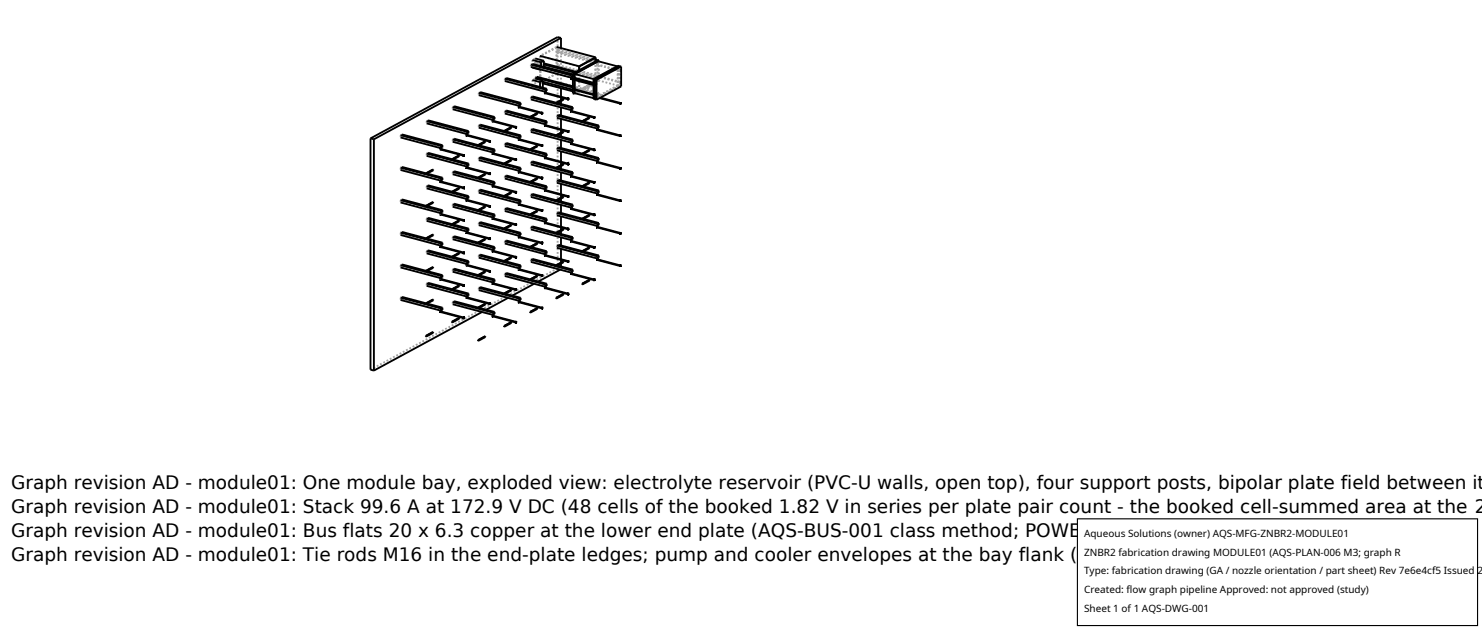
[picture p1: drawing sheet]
<svg xmlns="http://www.w3.org/2000/svg" width="212mm" height="90mm" viewBox="0 0 212 90" stroke-linecap="round" stroke-linejoin="round" font-family="sans-serif">
<g fill="none" stroke="#a0a0a0" stroke-width=".26" stroke-dasharray=".3 .3" stroke-linecap="butt">
<path d="M57.2 19.3v.3M57.4 19.5l5.8 1.6M57.4 19.2v.3M57.4 19.2l-.2 .1M57.4 19.5l-.2 .1M60.9 17.3v.3M61.1 17.5l5.8 1.5M61.1 17.2v.3M61.1 17.2l-.2 .1M61.1 17.5l-.2 .1M64.7 15.3v.3M64.7 19.9v.3"/>
<path d="M64.9 15.5l5.7 1.5M64.9 15.2v.3M64.9 15.2l-.2 .1M64.9 15.5l-.2 .1M64.9 19.8v.3M64.9 19.8l-.2 .1M66.7 19.4v-.1M68.4 13.3v.3M68.4 17.9v.3M68.6 13.5l5.8 1.5M68.6 13.2v.3M68.6 13.2l-.2 .1"/>
<path d="M68.6 13.5l-.2 .1M68.6 18.1l5.8 1.6M68.6 17.8v.3M68.6 17.8l-.2 .1M68.6 18.1l-.2 .1M70.4 17.3v-.1M72 18.7h.2M72.1 11.2v.4M72.1 15.9v.3M72.3 11.5l5.8 1.5M72.3 11.1v.4M72.3 11.1l-.2 .1"/>
<path d="M72.3 11.5l-.2 .1M72.3 16.1l5.8 1.5M72.3 15.8v.3M72.3 15.8l-.2 .1M72.3 16.1l-.2 .1M73 18.2v.1M73 18.3l-1 .5M74.1 15.3v-.1M74.1 20v-.1M75.7 16.7h.2M75.8 9.2v.4M75.8 13.9v.3"/>
<path d="M75.8 18.5v.3M76 9.4l5.8 1.6M76 9.1v.3M76 9.1l-.2 .1M76 9.4l-.2 .2M76 14.1l5.8 1.5M76 13.8v.3M76 13.8l-.2 .1M76 14.1l-.2 .1M76 18.7l5.8 1.6M76 18.4v.3M76 18.4l-.2 .1"/>
<path d="M76 18.7l-.2 .1M76 12.5l1.1 .3M76 11.4v1.1M76 8.6v1.1M76.4 12.3l1.1 .3M76.4 11.2v1.1M76.4 11.2l-.4 .2M76.4 12.3l-.4 .2M76.4 9.4l1.3 .4M76.4 8.3v1.1M76.4 8.3l-.4 .3M76.4 9.4l-.4 .3"/>
<path d="M76.5 8.9l1.2 .3M76.5 9.2l1.2 .3M76.5 8.9v.3M76.5 11.4l1 .3M76.5 11.1v.3M76.7 8.8l1 .2M76.7 9.1l5.7 1.5M76.7 8.8v.3M76.7 8.8l-.2 .1M76.7 9.1l-.2 .1M76.7 11.3l5.7 1.5M76.7 11v.3"/>
<path d="M76.7 11l-.2 .1M76.7 11.3l-.2 .1M76.7 16.3h.1M76.7 16.1v.2M76.7 16.3l-1 .5M77.1 11.8l.4 .1M77.1 8v3.8M77.1 12.4v.4M77.2 8l5.5 1.5M77.2 11.7l5.5 1.5M77.2 8v3.7M77.3 9.5v.4"/>
<path d="M77.5 12.5v.1M77.5 12.6l-.4 .2M77.7 9.6v.2M77.7 9.8l-.4 .2M77.8 13.3l.1-.1M77.8 17.9h.1M79.4 14.7h.2M79.4 19.3l.2 .1M79.5 10.5l5.6 1.5M79.5 6.7v3.8M79.5 6.7l-2.4 1.3M79.5 10.5l-2.4 1.3"/>
<path d="M79.5 6.8l5.5 1.5M79.5 10.5l5.5 1.5M79.5 6.8v3.7M79.5 6.8l-2.3 1.2M79.5 10.5l-2.3 1.2M79.5 7.2l5.6 1.5M79.5 7.5l5.8 1.6M79.5 7.2v.3M79.5 9.4l5.8 1.5M79.5 9.7l5.8 1.6M79.5 9.4v.3M79.5 11.9l5.8 1.5"/>
<path d="M79.5 12.2l5.8 1.5M79.5 11.9v.3M79.5 16.5v.3M79.6 5.3v33M79.7 7.1l5.4 1.4M79.7 7.4l5.8 1.6M79.7 7.1v.3M79.7 7.1l-.2 .1M79.7 7.4l-.2 .1M79.7 9.3l5.8 1.5M79.7 9.6l5.8 1.5M79.7 9.3v.3"/>
<path d="M79.7 9.3l-.2 .1M79.7 9.6l-.2 .1M79.7 11.7l5.8 1.6M79.7 12.1l5.8 1.5M79.7 11.7v.4M79.7 11.7l-.2 .2M79.7 12.1l-.2 .1M79.7 16.7l5.8 1.5M79.7 16.4v.3M79.7 16.4l-.2 .1M79.7 16.7l-.2 .1M80.1 6.9v5.7"/>
<path d="M80.1 13.8v.1M80.1 14.3v.1M80.1 14.8v.5M80.1 16.5v.5M80.1 18.5v.1M80.1 18.9v.2M80.1 19.5v.5M80.4 14.2h.1M80.4 14.1v.1M80.4 14.2l-1 .6M80.4 18.9h.1M80.4 18.8v.1"/>
<path d="M80.4 18.9l-1 .5M81.6 11.3v-.1M81.6 15.9v-.1M81.8 13l.9 .3M81.8 10.6l.4 .1M81.8 12.3l.6 .2M81.8 12.5l.4 .1M81.8 12.8l.4 .1M81.8 11.3v.1M81.8 12.7v.1M81.8 11.1h.1M81.8 12.8l.1-.1"/>
<path d="M81.9 11.1h-.1M81.9 12.7h-.1M82 11.3v.1M82 11.1h-.1M82 11.2l-.2-.1M82 12.7h-.1M82 12.8h-.2M82.1 10.4h.1M82.1 11.1v.1M82.1 11.3v.1M82.1 12.8v.1M82.2 10.4v.3"/>
<path d="M82.2 12.6v.3M82.3 10.3h.1M82.4 10.3v.3M82.4 10.3l-.2 .1M82.4 10.6l-.2 .1M82.4 12.5v.3M82.4 12.5l-.2 .1M82.4 12.8l-.2 .1M82.7 10v3.3M82.7 10v3.2M83.1 12.7h.1M83.1 12.8h.1"/>
<path d="M83.1 12.7v.1M83.1 12.9h.1M83.1 12.8v.1M83.2 17.3h.1M83.2 12.7v.1M83.2 12.8v.1M84.2 12.1v.1M84.2 12.1l-1.1 .6M84.2 12.2l-1.1 .6M84.2 12.3v.1M84.2 12.2v.1M84.2 12.3l-1.1 .6"/>
<path d="M84.2 16.8v.1M84.2 16.9l-1.1 .5M84.2 12.1l-1 .6M84.2 12.2l-1 .6M84.2 12.2v.2M84.2 12.4l-1 .5M84.8 12v.1M84.8 11.3v2.7M85 8.8v3.2M85 12l-2.3 1.2M85.1 8.7v3.3M85.1 12l-2.4 1.3"/>
<path d="M85.1 12v-.1M85.1 13.7v-.1M85.1 12l-.3-.1M85.1 13.7l-.3-.1M85.1 11.9v.1M85.1 11.9l-.3-.1M85.1 13.6l-.3-.1M85.2 8.7h.1M85.3 9.2v.1M85.3 9.3v-.1M85.3 10.9v-.1M85.3 13.9v-.1"/>
<path d="M85.3 18.6v-.1M85.3 10.8v.1M85.3 13.8v.1M85.3 8.7v.4M85.3 10.9v.4M85.3 13.4v.3M85.3 11.4l.2 .1M85.3 8.6v2.8M85.3 11.4l-3.5 1.9M85.5 11.5l2.7 .7M85.5 8.8v2.7M85.5 11.5l-3.4 1.8"/>
<path d="M85.5 8.6l-.2 .1M85.5 8.7v.3M85.5 9l-.2 .1M85.5 10.8v.3M85.5 10.8l-.2 .1M85.5 11.1l-.2 .2M85.5 13.3v.3M85.5 13.3l-.2 .1M85.5 13.6l-.2 .1M85.5 11.5l-3.3 1.8M85.6 14l-.3-.1M85.8 13.9l-.5-.1"/>
<path d="M88.1 9.5h.1M88.2 9.5v2.7M88.2 9.5l-3.4 1.8M88.2 12.2l-3.4 1.8M88.3 12.2l.2 .1M88.3 9.4v2.8M88.3 12.2l-3.5 1.9M88.5 12.3h.2M88.5 9.4v2.9M88.5 12.3l-3.5 1.9M88.6 11.8v-.1M88.6 10.1l-3.3-.8"/>
<path d="M88.6 11.8l-3.3-.9M88.6 11.7v.1M88.6 10.1l-3.3-.9M88.6 11.7l-3.3-.9M57.2 23.9v.4M57.2 28.6v.3M57.2 33.2v.4M57.2 37.9v.3M57.4 24.2l5.8 1.5M57.4 23.8v.4M57.4 23.8l-.2 .1M57.4 24.2l-.2 .1"/>
<path d="M57.4 28.8l5.8 1.5M57.4 28.5v.3M57.4 28.5l-.2 .1M57.4 28.8l-.2 .1M57.4 33.4l5.8 1.6M57.4 33.1v.3M57.4 33.1l-.2 .1M57.4 33.4l-.2 .2M57.4 38.1l5.8 1.5M57.4 37.8v.3M57.4 37.8l-.2 .1M57.4 38.1l-.2 .1"/>
<path d="M60.8 24.7l.2 .1M60.8 29.4h.2M60.8 34l.2 .1M60.8 38.7h.2M60.9 21.9v.4M60.9 26.6v.3M60.9 31.2v.3M60.9 35.9v.3M61.1 22.1l5.8 1.6M61.1 21.8v.3M61.1 21.8l-.2 .1M61.1 22.1l-.2 .2"/>
<path d="M61.1 26.8l5.8 1.5M61.1 26.5v.3M61.1 26.5l-.2 .1M61.1 26.8l-.2 .1M61.1 31.4l5.8 1.6M61.1 31.1v.3M61.1 31.1l-.2 .1M61.1 31.4l-.2 .1M61.1 36.1l5.8 1.5M61.1 35.7v.4M61.1 35.7l-.2 .2M61.1 36.1l-.2 .1"/>
<path d="M61.8 24.3h.1M61.8 24.2v.1M61.8 24.3l-1 .6M61.8 29h.1M61.8 28.8v.2M61.8 29l-1 .5M61.8 33.6h.1M61.8 33.5v.1M61.8 33.6l-1 .5M61.8 38.2h.1M61.8 38.1v.1M61.8 38.2l-1 .6"/>
<path d="M63 21.4v-.1M63 26v-.1M63 35.3v-.1M63 39.9v-.1M64.6 22.7l.1 .1M64.6 27.4h.1M64.6 32l.1 .1M64.6 36.6l.1 .1M64.7 24.6v.3M64.7 29.2v.3M64.7 33.8v.4M64.7 38.5v.3"/>
<path d="M64.9 20.1l5.7 1.6M64.9 20.1l-.2 .1M64.9 24.8l5.7 1.5M64.9 24.4v.4M64.9 24.4l-.2 .2M64.9 24.8l-.2 .1M64.9 29.4l5.7 1.5M64.9 29.1v.3M64.9 29.1l-.2 .1M64.9 29.4l-.2 .1M64.9 34.1l5.7 1.5M64.9 33.7v.4"/>
<path d="M64.9 33.7l-.2 .1M64.9 34.1l-.2 .1M64.9 38.7l5.7 1.5M64.9 38.4v.3M64.9 38.4l-.2 .1M64.9 38.7l-.2 .1M65.6 22.2v.1M65.6 22.3l-1.1 .5M65.6 26.8v.1M65.6 26.9l-1.1 .6M65.6 31.5v.1M65.6 31.6l-1.1 .5"/>
<path d="M65.6 36.1v.1M65.6 36.2l-1.1 .6M66.7 24v-.1M66.7 28.6v-.1M66.7 33.3v-.1M66.7 37.9v-.1M68.3 20.7l.1 .1M68.3 25.4h.1M68.3 30h.1M68.3 34.6l.1 .1M68.3 39.3h.1M68.4 22.5v.4"/>
<path d="M68.4 27.2v.3M68.4 31.8v.3M68.4 36.5v.3M68.6 22.8l5.8 1.5M68.6 22.4v.4M68.6 22.4l-.2 .1M68.6 22.8l-.2 .1M68.6 27.4l5.8 1.5M68.6 27.1v.3M68.6 27.1l-.2 .1M68.6 27.4l-.2 .1M68.6 32l5.8 1.6"/>
<path d="M68.6 31.7v.3M68.6 31.7l-.2 .1M68.6 32l-.2 .1M68.6 36.7l5.8 1.5M68.6 36.4v.3M68.6 36.4l-.2 .1M68.6 36.7l-.2 .1M69.3 20.2v.1M69.3 20.3l-1 .5M69.3 24.8v.1M69.3 24.9l-1 .6M69.3 29.5v.1"/>
<path d="M69.3 29.6l-1 .5M69.3 34.1v.1M69.3 34.2l-1 .6M69.3 38.8v.1M69.3 38.7v.1M69.3 38.8l-1 .6M70.4 22v-.1M70.4 26.6v-.1M70.4 31.3v-.1M70.4 35.9v-.1M72 23.3l.2 .1M72 28h.2"/>
<path d="M72 32.6l.2 .1M72 37.3h.2M72.1 20.5v.4M72.1 25.2v.3M72.1 29.8v.3M72.1 34.4v.4M72.1 39.1v.3M72.3 20.7l5.8 1.6M72.3 20.4v.3M72.3 20.4l-.2 .1M72.3 20.7l-.2 .2M72.3 25.4l5.8 1.5"/>
<path d="M72.3 25.1v.3M72.3 25.1l-.2 .1M72.3 25.4l-.2 .1M72.3 30l5.8 1.6M72.3 29.7v.3M72.3 29.7l-.2 .1M72.3 30l-.2 .1M72.3 34.7l5.8 1.5M72.3 34.3v.4M72.3 34.3l-.2 .1M72.3 34.7l-.2 .1M72.3 39.3l5.8 1.5"/>
<path d="M72.3 39v.3M72.3 39l-.2 .1M72.3 39.3l-.2 .1M73 22.8v.1M73 22.9l-1 .6M73 27.5v.1M73 27.4v.1M73 27.5l-1 .6M73 32.1v.1M73 32.2l-1 .5M73 36.7v.1M73 36.8l-1 .6"/>
<path d="M74.1 24.6v-.1M74.1 29.2v-.1M74.1 33.9v-.1M74.1 38.5v-.1M75.7 21.3l.2 .1M75.7 26h.2M75.7 30.6h.2M75.7 35.2l.2 .1M75.7 39.9h.2M75.8 23.2v.3M75.8 27.8v.3M75.8 32.4v.4"/>
<path d="M75.8 37.1v.3M76 23.4l5.8 1.5M76 23v.4M76 23l-.2 .2M76 23.4l-.2 .1M76 28l5.8 1.5M76 27.7v.3M76 27.7l-.2 .1M76 28l-.2 .1M76 32.6l5.8 1.6M76 32.3v.3M76 32.3l-.2 .1"/>
<path d="M76 32.6l-.2 .2M76 37.3l5.8 1.5M76 37v.3M76 37l-.2 .1M76 37.3l-.2 .1M76.7 20.9h.1M76.7 20.8v.1M76.7 20.9l-1 .5M76.7 25.5h.1M76.7 25.4v.1M76.7 25.5l-1 .6M76.7 30.2h.1"/>
<path d="M76.7 30.1v.1M76.7 30.2l-1 .5M76.7 34.8h.1M76.7 34.7v.1M76.7 34.8l-1 .6M76.7 39.5h.1M76.7 39.3v.2M76.7 39.5l-1 .5M77.8 22.6l.1-.1M77.8 27.2l.1-.1M77.8 31.9l.1-.1M77.8 36.5l.1-.1"/>
<path d="M79.4 24h.2M79.4 28.6h.2M79.4 33.2l.2 .1M79.4 37.9h.2M79.5 21.1v.4M79.5 25.8v.3M79.5 30.4v.3M79.5 35.1v.3M79.6 38.3l.5 .1M79.6 38.3l-26.7 14.5M79.7 21.4l5.8 1.5M79.7 21v.4"/>
<path d="M79.7 21l-.2 .1M79.7 21.4l-.2 .1M79.7 26l5.8 1.5M79.7 25.7v.3M79.7 25.7l-.2 .1M79.7 26l-.2 .1M79.7 30.6l5.8 1.6M79.7 30.3v.3M79.7 30.3l-.2 .1M79.7 30.6l-.2 .1M79.7 35.3l5.8 1.5M79.7 34.9v.4"/>
<path d="M79.7 34.9l-.2 .2M79.7 35.3l-.2 .1M80.1 21.1v.5M80.1 23.1v.1M80.1 23.6v.1M80.1 24.1v.5M80.1 25.8v.5M80.1 27.7v.1M80.1 28.2v.2M80.1 28.8v.5M80.1 30.4v.5M80.1 32.4v.1"/>
<path d="M80.1 32.9v.1M80.1 33.4v.5M80.1 35v.5M80.1 37v.1M80.1 37.5v.1M80.1 38v.4M80.1 38.4l-.1 .1M80.4 23.5h.1M80.4 23.4v.1M80.4 23.5l-1 .6M80.4 28.2h.1M80.4 28v.2"/>
<path d="M80.4 28.2l-1 .5M80.4 32.8h.1M80.4 32.7v.1M80.4 32.8l-1 .5M80.4 37.4h.1M80.4 37.3v.1M80.4 37.4l-1 .6M81.6 20.6v-.1M81.6 25.2v-.1M81.6 29.9v-.1M81.6 34.5v-.1M81.6 39.1v-.1"/>
<path d="M83.2 21.9l.1 .1M83.2 26.6h.1M83.2 31.2l.1 .1M83.2 35.9h.1M84.2 21.4v.1M84.2 21.5l-1.1 .6M84.2 26.1v.1M84.2 26v.1M84.2 26.1l-1.1 .6M84.2 30.7v.1M84.2 30.8l-1.1 .5M84.2 35.3v.1"/>
<path d="M84.2 35.4l-1.1 .6M84.2 40v.1M85.3 23.2v-.1M85.3 27.8v-.1M85.3 32.5v-.1M85.3 37.1v-.1M57.2 42.5v.3M57.4 42.7l5.8 1.6M57.4 42.4v.3M57.4 42.4l-.2 .1M57.4 42.7l-.2 .1M60.8 43.3h.2"/>
<path d="M60.9 40.5v.3M61.1 40.7l5.8 1.5M61.1 40.4v.3M61.1 40.4l-.2 .1M61.1 40.7l-.2 .1M61.8 42.9h.1M61.8 42.8v.1M61.8 42.9l-1 .5M61.8 47.5h.1M61.8 47.4v.1M61.8 47.5l-1 .6M63 44.6v-.1"/>
<path d="M64.6 41.3h.1M64.7 43.1v.3M64.9 43.3l5.7 1.6M64.9 43v.3M64.9 43l-.2 .1M64.9 43.3l-.2 .1M65.6 40.7v.2M65.6 40.9l-1.1 .5M65.6 45.4v.1M65.6 45.5l-1.1 .5M66.7 42.6v-.1M68.3 43.9l.1 .1"/>
<path d="M68.4 41.1v.3M68.6 41.3l5.8 1.6M68.6 41v.3M68.6 41l-.2 .1M68.6 41.3l-.2 .1M69.3 43.4v.1M69.3 43.5l-1 .5M69.3 48v.1M69.3 48.1l-1 .6M69.5 44.2l-.7 .4M70.4 40.5v-.1M70.4 45.2v-.1"/>
<path d="M72 41.9h.2M73 41.4v.1M73 41.5l-1 .5M73 46v.1M73 46.1l-1 .6M73.2 42.2l-.6 .3M74.1 43.2v-.1M76.7 44.1h.1M76.7 44v.1M76.7 44.1l-1 .5M76.9 40.2l-.6 .3M77.8 41.1h.1"/>
<path d="M80.4 42.1h.1M80.4 42v.1M80.4 42.1l-1 .5M84.2 40.1l-1.1 .5"/>
</g>
<g fill="none" stroke="#000" stroke-width=".26">
<path d="M52.9 19.8l.5 .1M52.9 19.8v33l.5 .1M53.4 19.9v33M57.2 19.3l5.8 1.5M57.2 19.6l5.8 1.6M57.4 19.2l5.8 1.5M60.9 17.3l5.8 1.5M60.9 17.6l5.8 1.6M61.1 17.2l5.8 1.5M64.7 15.3l5.7 1.5M64.7 15.6l5.7 1.5M64.7 19.9l5.7 1.5"/>
<path d="M64.9 15.2l5.7 1.5M64.9 19.8l3.4 .9M66.7 18.8v.4M66.9 18.7v.3l-.2 .2M66.9 18.7l-.2 .1M68.4 13.3l5.8 1.5M68.4 13.6l5.8 1.5M68.4 17.9l5.8 1.5M68.4 18.2l5.8 1.6M68.6 13.2l5.8 1.5M68.6 17.8l3.4 .9M70.4 16.8v.3"/>
<path d="M70.6 16.7l-.2 .1M70.6 16.7v.3l-.2 .1M72 18.7h.1M72 18.7v.1M72.1 11.2l5.8 1.6M72.1 11.6l5.8 1.5M72.1 15.9l5.8 1.5M72.1 16.2l5.8 1.5M72.2 18.7l2.2 .6M72.3 11.1l5.8 1.6M72.3 15.8l3.4 .9M73 18.2h.1"/>
<path d="M73 18.2v.1l-1 .5M73 18.2l-1 .5M73.7 18.1l-3.3-.8 3.3 .9M73.7 18.1v.1M74.2 14.8v.3M74.2 19.4v.4M74.4 14.7v.3l-.2 .1M74.4 19.3v.4l-.2 .1M74.4 14.7l-.2 .1M74.4 19.3l-.2 .1M75.7 16.7v.1M75.8 9.2l5.8 1.6"/>
<path d="M75.8 9.6l5.8 1.5M75.8 13.9l5.8 1.5M75.8 14.2l5.8 1.5M75.8 18.5l5.8 1.5M75.8 18.8l5.8 1.6M75.9 16.7l2.2 .6M76 9.1l5.8 1.5M76 13.8l3.4 .9M76 18.4l3.5 .9M76 11.4l1.1 .3M76 8.6l1.3 .3M76 9.7l1.3 .3"/>
<path d="M76.4 11.2l1.1 .3M76.4 8.3l1.3 .4M76.5 11.1l5.3 1.4M76.7 11l5.1 1.3M76.7 16.1l.1 .1M76.8 16.2l-1.1 .5M76.8 16.2v.1l-1.1 .5M77.1 8l5.6 1.5M77.1 11.7v.7M77.3 8.9v.6M77.3 9.9v.1M77.3 10h.1"/>
<path d="M77.4 16.1l-3.3-.8 3.3 .9M77.4 16.1v.1M77.5 11.9l4.3 1.1M77.5 11.7l4.3 1.1M77.5 11.5v1M77.5 11.5l-.4 .2M77.7 9l4.6 1.3M77.7 9.2l4.4 1.2M77.7 8.7v.9M77.7 8.7l-.4 .2M77.9 12.8v.3M77.9 17.4v.3"/>
<path d="M78.1 12.7v.3l-.2 .1M78.1 17.3v.3l-.2 .1M78.1 12.7l-.2 .1M78.1 17.3l-.2 .1M79.4 14.7h.1M79.4 14.7l.1 .1M79.4 19.3l.1 .1M79.4 14.8h.1M79.4 19.4h.1M79.5 6.7l5.6 1.5M79.5 16.5l5.8 1.5M79.5 16.8l5.8 1.6"/>
<path d="M79.6 14.7l2.2 .6M79.6 19.4l2.2 .5M79.7 16.4l3.5 .9M80.1 5.4l-.5-.1-26.7 14.5M80.1 5.4v1.5M80.1 12.6v1.2M80.1 13.9v.4M80.1 14.4v.4M80.1 15.3v1.2M80.1 17v1.5M80.1 18.6v.3M80.1 19.1v.4"/>
<path d="M80.1 20v1.1M80.1 5.4l-26.7 14.5M80.5 14.1v.1l-1 .6M80.5 14.1l-1.1 .6M80.5 18.8v.1l-1 .5M80.5 14.1l-1 .6M80.5 18.8l-1.1 .5M80.5 18.8l-1 .5M81.1 14.1l-3.3-.8 3.3 .9M81.1 14.1v.1M81.1 18.7l-3.3-.8 3.3 .9M81.1 18.7v.1"/>
<path d="M81.6 10.8l.2-.1v.3l-.2 .1M81.6 10.8v.3M81.6 15.4v.3M81.8 15.3v.3l-.2 .1M81.8 19.9v.4l-.2 .1M81.8 15.3l-.2 .1M81.8 19.9l-.2 .1M81.8 10.5v.8M81.8 11.4v1.9l.2 .1M81.8 10.5l.2 .1M82 10.6v.7M82 11.4v2"/>
<path d="M82 11.1l2.8 .7M82 11.2l2.8 .7M82 12.7l2.8 .8M82 12.8l2.8 .8M82.1 10.6l2.7 .7M82.1 12.9v.4l2.7 .7M82.1 10.6v.5M82.1 11.2v.1M82.1 11.4v1.4M82.2 13.3l-.2 .1M82.7 9.5v.5M83.1 17.3h.1"/>
<path d="M83.1 17.3l.1 .1M83.2 17.3v.1M83.3 17.3l2.2 .6M84.2 16.8l-1.1 .5M84.2 16.8v.1l-1 .5M84.2 16.8l-1 .5M84.8 11.3h.2M84.8 12.1v2l.2 .1M84.8 11.3v.7M84.9 12.1l-3.4-.9 3.3 1M84.9 12.1l-.1 .1M84.9 16.7l-3.4-.8 3.3 .9"/>
<path d="M84.9 16.7l-.1 .1M85 11.3l.2 .1M85 11.3v2.9M85 14.2h.2M85 8.8v-.5l-2.3 1.2v.5M85.1 8.2v.5M85.1 8.2l-2.4 1.3M85.1 8.5l.4 .1M85.1 8.7h.1M85.1 12h.1M85.1 13.6v.1M85.2 11.4v2.8"/>
<path d="M85.3 18v.4M85.5 8.6v.2M85.5 17.9v.3l-.2 .2M85.5 8.6h.1M85.5 17.9l-.2 .1M85.5 8.7l-.2-.1-3.5 1.9M85.5 8.7l-3.5 1.9M85.6 14l3 .8M85.8 13.9l2.8 .8M88.1 9.5l-2.6-.7-3.4 1.8M88.5 9.4l.2 .1M88.5 9.4h-.2l-3.5 1.9"/>
<path d="M88.5 9.4l-3.5 1.9M88.6 14.7v.1M88.6 19.3l-3.3-.8 3.3 .9M88.6 19.3v.1M88.7 9.5v2.8l-3.5 1.9M88.7 9.5l-3.5 1.9M57.2 23.9l5.8 1.6M57.2 24.3l5.8 1.5M57.2 28.6l5.8 1.5M57.2 28.9l5.8 1.5M57.2 33.2l5.8 1.6M57.2 33.6l5.8 1.5"/>
<path d="M57.2 37.9l5.8 1.5M57.2 38.2l5.8 1.5M57.4 23.8l3.5 1M57.4 33.1l3.5 .9v.2M57.4 28.5l3.4 .9M57.4 37.8l3.4 .9M60.8 29.4l.1 .1M60.8 38.7l.1 .1M60.8 29.4h.1M60.8 38.7h.1M60.9 24.8v.1M60.9 29.4v.1"/>
<path d="M60.9 38.7v.1M60.9 21.9l5.8 1.6M60.9 22.3l5.8 1.5M60.9 26.6l5.8 1.5M60.9 26.9l5.8 1.5M60.9 31.2l5.8 1.5M60.9 31.5l5.8 1.6M60.9 35.9l5.8 1.5M60.9 36.2l5.8 1.5M61 24.8l2.2 .6M61 29.4l2.2 .6M61 34.1l2.2 .5"/>
<path d="M61 38.7l2.2 .6M61.1 31.1l3.5 .9v.1M61.1 21.8l3.5 .9M61.1 26.5l3.5 .9M61.1 35.7l3.5 .9M61.8 33.5h.1M61.9 24.2v.1l-1 .6M61.9 24.2l-1 .6M61.9 24.2l-1.1 .6 .1 .1M61.9 28.9v.1l-1 .5M61.9 33.5v.1l-1 .6M61.9 38.1v.1l-1 .6"/>
<path d="M61.9 33.5l-1.1 .5 .1 .2M61.9 28.9l-1 .5M61.9 28.9l-1.1 .5M61.9 38.1l-1 .6M61.9 38.1l-1.1 .6M62.9 21.3h.1M62.9 21.3l3.4 .8M63 21.4l3.2 .8M63 20.8v.4M63 25.5v.3M63 30.1v.3M63 34.8v.3"/>
<path d="M63 39.4v.3M63.2 20.7v.4l-.2 .1M63.2 25.4v.3l-.2 .1M63.2 30v.3l-.2 .1M63.2 34.6v.4l-.2 .1M63.2 39.3v.3l-.2 .1M63.2 20.7l-.2 .1M63.2 25.4l-.2 .1M63.2 30l-.2 .1M63.2 34.6l-.2 .2M63.2 39.3l-.2 .1M64.5 22.7l.1 .2"/>
<path d="M64.5 22.7h.1M64.5 27.4l.1 .1M64.5 36.7l.1 .1M64.5 36.7h.1M64.6 22.7v.2M64.6 36.7v.1M64.7 20.2l5.7 1.6M64.7 24.6l5.7 1.5M64.7 24.9l5.7 1.5M64.7 29.2l5.7 1.5M64.7 29.5l5.7 1.6M64.7 33.8l5.7 1.6"/>
<path d="M64.7 34.2l5.7 1.5M64.7 38.5l5.7 1.5M64.7 38.8l5.7 1.5M64.7 22.8l2.2 .6M64.7 27.4l2.2 .6M64.7 32.1l2.2 .5M64.7 36.7l2.2 .6M64.9 24.4l3.4 1M64.9 29.1l3.4 .9M64.9 33.7l3.4 .9M64.9 38.4l3.4 .9M65.6 26.8h.1"/>
<path d="M65.6 31.5h.1M65.6 22.2v.1l-1 .6M65.6 22.2l-1 .5M65.6 22.2l-1.1 .5M65.6 26.8v.1l-1 .6M65.6 31.5v.1l-1 .5M65.6 36.1v.1l-1 .6M65.6 31.5l-1.1 .5 .1 .1M65.6 26.8l-1.1 .6M65.6 36.1l-1 .6M65.6 36.1l-1.1 .6M66.3 22.1l-.1 .1"/>
<path d="M66.3 26.8l-3.4-.8 3.3 .9M66.3 26.8l-.1 .1M66.3 31.4l-3.4-.8 3.3 .9M66.3 31.4l-.1 .1M66.3 36.1l-3.4-.9 3.3 1M66.3 36.1l-.1 .1M66.7 23.5v.3M66.7 28.1v.3M66.7 32.7v.4M66.7 37.4v.3M66.9 23.4v.3l-.2 .1M66.9 28v.3l-.2 .1"/>
<path d="M66.9 32.6v.4l-.2 .1M66.9 37.3v.3l-.2 .1M66.9 23.4l-.2 .1M66.9 28l-.2 .1M66.9 32.6l-.2 .1M66.9 37.3l-.2 .1M68.3 20.7v.1M68.3 25.4v.1M68.3 30v.1M68.3 34.6v.2M68.3 39.3v.1M68.3 30h.1"/>
<path d="M68.3 34.6v.1M68.3 39.3h.1M68.3 34.7v.1M68.4 22.5l5.8 1.6M68.4 22.9l5.8 1.5M68.4 27.2l5.8 1.5M68.4 27.5l5.8 1.5M68.4 31.8l5.8 1.6M68.4 32.1l5.8 1.6M68.4 36.5l5.8 1.5M68.4 36.8l5.8 1.5M68.4 20.8l2.2 .5"/>
<path d="M68.4 25.4l2.2 .6M68.4 30l2.2 .6M68.4 34.7l2.2 .6M68.4 39.3l2.2 .6M68.6 36.4l3.4 .9v.1M68.6 22.4l3.4 .9M68.6 27.1l3.4 .9M68.6 31.7l3.4 .9M69.3 20.2h.1M69.3 24.8h.1M69.3 20.2v.1l-1 .5M69.3 20.2l-1 .5"/>
<path d="M69.3 24.8v.1l-1 .6M69.3 29.5v.1l-1 .5M69.3 34.1v.1l-1 .6M69.3 38.7v.2l-1 .5M69.3 24.8l-1 .6M69.3 29.5l-1 .5M69.3 34.1l-1 .6M69.3 34.1l-1 .5M69.3 38.7l-1 .6M69.9 20.2h.1M70 20.1l-3.3-.8 3.3 .9M70 20.1v.1"/>
<path d="M70 20.1l-.1 .1M70 24.8l-3.3-.9 3.3 1M70 24.8v.1M70 29.4l-3.3-.8 3.3 .9M70 29.4v.1M70 34.1l-3.3-.9 3.3 .9M70 34.1h.1M70 38.7l-3.3-.8 3.3 .9M70 38.7v.1M70.4 21.9h.1M70.4 21.9l3.3 .9M70.4 26.6h.1"/>
<path d="M70.4 26.6l3.3 .8M70.4 22l3.3 .8M70.4 26.6l3.3 .9M70.4 21.4v.4M70.4 26.1v.3M70.4 30.7v.4M70.4 35.4v.3M70.6 21.3v.4l-.2 .1M70.6 26v.3l-.2 .1M70.6 30.6v.3l-.2 .2M70.6 35.3v.3l-.2 .1M70.6 39.9v.3l-.2 .1"/>
<path d="M70.6 21.3l-.2 .1M70.6 26l-.2 .1M70.6 30.6l-.2 .1M70.6 35.3l-.2 .1M70.6 39.9l-.2 .1M72 23.3v.2M72 28v.1M72 32.6v.1M72 23.3v.1M72 28h.1M72 32.6h.1M72 23.4v.1"/>
<path d="M72.1 20.5l5.8 1.6M72.1 20.9l5.8 1.5M72.1 25.2l5.8 1.5M72.1 25.5l5.8 1.5M72.1 29.8l5.8 1.5M72.1 30.1l5.8 1.6M72.1 34.4l5.8 1.6M72.1 34.8l5.8 1.5M72.1 39.1l5.8 1.5M72.1 39.4l5.8 1.5M72.2 23.4l2.2 .6M72.2 28l2.2 .6"/>
<path d="M72.2 32.7l2.2 .5M72.2 37.3l2.2 .6M72.3 20.4l3.4 .9M72.3 25.1l3.4 .9M72.3 29.7l3.4 .9M72.3 34.3l3.4 .9M72.3 39l3.4 .9M73 22.8l-1 .5M73 22.8h.1M73 36.7h.1M73 22.8v.1l-1 .6M73 27.4v.2l-1 .5"/>
<path d="M73 32.1v.1l-1 .5M73 36.7v.1l-1 .6M73 36.7l-1 .6v.1M73 22.8l-1 .6M73 27.4l-1 .6M73 32.1l-1 .5M73.7 22.8h.1M73.7 27.4v.1M73.7 32l-3.3-.8 3.3 .9M73.7 32v.1M73.7 36.7l-3.3-.9 3.3 1M73.7 36.7v.1"/>
<path d="M74.2 24.1v.3M74.2 28.7v.3M74.2 33.4v.3M74.2 38v.3M74.4 24v.3l-.2 .1M74.4 28.6v.3l-.2 .1M74.4 33.2v.4l-.2 .1M74.4 37.9v.3l-.2 .1M74.4 24l-.2 .1M74.4 28.6l-.2 .1M74.4 33.2l-.2 .2M74.4 37.9l-.2 .1"/>
<path d="M75.7 35.3v.1M75.7 21.3v.2M75.7 26v.1M75.7 30.6v.1M75.7 39.9v.1M75.7 21.3h.1M75.7 26h.1M75.7 30.6h.1M75.7 39.9h.1M75.8 23.2l5.8 1.5M75.8 23.5l5.8 1.5M75.8 27.8l5.8 1.5"/>
<path d="M75.8 28.1l5.8 1.6M75.8 32.4l5.8 1.6M75.8 32.8l5.8 1.5M75.8 37.1l5.8 1.5M75.8 37.4l5.8 1.5M75.9 21.4l2.2 .5M75.9 26l2.2 .6M75.9 30.6l2.2 .6M75.9 35.3l2.2 .6M75.9 39.9l2.2 .6M76 23l3.4 1M76 27.7l3.4 .9"/>
<path d="M76 32.3l3.4 .9M76 37l3.4 .9M76.7 34.7h.1M76.8 20.8v.1l-1.1 .6M76.8 25.4v.1l-1.1 .6M76.8 30.1v.1l-1.1 .5M76.8 34.7v.1l-1.1 .6M76.8 39.4v.1l-1.1 .5M76.8 20.8l-1.1 .5M76.8 25.4l-1.1 .6M76.8 30.1l-1.1 .5M76.8 34.7l-1.1 .6"/>
<path d="M76.8 39.4l-1.1 .5M77.4 20.7l-3.3-.8 3.3 .9M77.4 20.7v.1M77.4 25.4l-3.3-.8 3.3 .9M77.4 25.4v.1M77.4 30l-3.3-.8 3.3 .9M77.4 30v.1M77.4 34.7l-3.3-.9 3.3 1M77.4 34.7v.1M77.4 39.3l-3.3-.8 3.3 .9M77.4 39.3v.1M77.8 27.2h.1"/>
<path d="M77.8 27.2l3.3 .8M77.8 31.8h.1M77.8 31.8l3.3 .8M77.8 36.5h.1M77.8 36.5l3.3 .8M77.8 27.2l3.3 .9M77.8 31.9l3.3 .8M77.8 36.5l3.3 .9M77.9 22.1v.3M77.9 26.7v.3M77.9 31.3v.4M77.9 36v.3"/>
<path d="M78.1 21.9v.4l-.2 .1M78.1 26.6v.3l-.2 .1M78.1 31.2v.4l-.2 .1M78.1 35.9v.3l-.2 .1M78.1 21.9l-.2 .2M78.1 26.6l-.2 .1M78.1 31.2l-.2 .1M78.1 35.9l-.2 .1M79.4 24l.1 .1M79.4 28.6l.1 .1M79.4 33.2l.1 .2M79.4 37.9l.1 .1"/>
<path d="M79.4 24h.1M79.4 24.1h.1M79.4 28.6h.1M79.4 28.7h.1M79.4 33.2h.1M79.4 33.3l.1 .1M79.4 37.9h.1M79.4 38h.1M79.5 21.1l5.8 1.6M79.5 21.5l5.8 1.5M79.5 25.8l5.8 1.5M79.5 26.1l5.8 1.5"/>
<path d="M79.5 30.4l5.8 1.5M79.5 30.7l5.8 1.6M79.5 35.1l5.8 1.5M79.5 35.4l5.8 1.5M79.6 24l2.2 .6M79.6 28.6l2.2 .6M79.6 33.3l2.2 .6M79.6 37.9l2.2 .6M79.7 21l3.5 .9M79.7 25.7l3.5 .9M79.7 30.3l3.5 .9M79.7 34.9l3.5 1"/>
<path d="M80 38.5l-3.1 1.7M80.1 21.6v1.5M80.1 23.2v.4M80.1 23.7v.4M80.1 24.6v1.2M80.1 26.3v1.4M80.1 27.8v.4M80.1 28.4v.4M80.1 29.3v1.1M80.1 30.9v1.5M80.1 32.5v.4M80.1 33v.4"/>
<path d="M80.1 33.9v1.1M80.1 35.5v1.5M80.1 37.1v.4M80.1 37.6v.4M80.4 28l.1 .1M80.4 32.7h.1M80.5 23.4v.1l-1 .6M80.5 28.1v.1l-1 .5M80.5 32.7v.1l-1 .6M80.5 37.3v.1l-1 .6M80.5 23.4l-1 .6M80.5 23.4l-1.1 .6"/>
<path d="M80.5 28.1l-1.1 .5M80.5 32.7l-1.1 .5M80.5 37.3l-1.1 .6M80.5 37.3l-1 .6M81.1 23.4l-3.3-.9 3.3 1M81.1 23.4v.1M81.1 28v.1M81.1 32.6v.1M81.1 37.3v.1M81.6 20v.4M81.6 24.7v.3M81.6 29.3v.4"/>
<path d="M81.6 34v.3M81.6 38.6v.3M81.8 24.6v.3l-.2 .1M81.8 29.2v.3l-.2 .2M81.8 33.9v.3l-.2 .1M81.8 38.5v.3l-.2 .1M81.8 24.6l-.2 .1M81.8 29.2l-.2 .1M81.8 33.9l-.2 .1M81.8 38.5l-.2 .1M83.1 21.9l.1 .2M83.1 26.6l.1 .1"/>
<path d="M83.1 35.9l.1 .1M83.1 35.9h.1M83.2 31.2v.1M83.2 35.9v.1M83.3 22l2.2 .6M83.3 26.6l2.2 .6M83.3 31.3l2.2 .5M83.3 35.9l2.2 .6M84.2 21.4h.1M84.2 26h.1M84.2 21.4v.1l-1 .6M84.2 26v.2l-1 .5"/>
<path d="M84.2 30.7v.1l-1 .5M84.2 35.3v.1l-1 .6M84.2 40v.1l-1 .5M84.2 30.7l-1.1 .5 .1 .1M84.2 21.4l-1.1 .5M84.2 26l-1.1 .6M84.2 30.7l-1 .5M84.2 35.3l-1.1 .6M84.2 35.3l-1 .6M84.2 40l-1.1 .5M84.2 40l-1 .5M84.8 30.7h.1"/>
<path d="M84.8 35.3h.1M84.9 21.4l-3.4-.9 3.3 .9M84.9 21.4h-.1M84.9 26l-3.4-.8 3.3 .9M84.9 26l-.1 .1M84.9 30.6l-3.4-.8 3.3 .9M84.9 30.6l-.1 .1M84.9 35.3l-3.4-.9 3.3 1M84.9 35.3l-.1 .1M84.9 35.3h-.1M84.9 39.9l-3.4-.8 3.3 .9M84.9 39.9l-.1 .1"/>
<path d="M85.3 37.1h.1M85.3 37.1l3.3 .8M85.3 37.1l3.3 .9M85.3 22.7v.3M85.3 27.3v.3M85.3 31.9v.4M85.3 36.6v.3M85.5 22.6v.3l-.2 .1M85.5 27.2v.3l-.2 .1M85.5 31.8v.4l-.2 .1M85.5 36.5v.3l-.2 .1M85.5 22.6l-.2 .1"/>
<path d="M85.5 27.2l-.2 .1M85.5 31.8l-.2 .1M85.5 36.5l-.2 .1M88.6 24l-3.3-.9 3.3 1M88.6 24v.1M88.6 28.6l-3.3-.8 3.3 .9M88.6 28.6v.1M88.6 33.3l-3.3-.9 3.3 .9M88.6 33.3h.1M88.6 37.9v.1M57.2 42.5l5.8 1.5M57.2 42.8l5.8 1.6"/>
<path d="M57.4 42.4l3.4 .9M60.8 48l.1 .1M60.8 43.3l.1 .1M60.8 43.3h.1M60.9 43.3v.1M60.9 40.5l5.8 1.5M60.9 40.8l5.8 1.6M61 43.3l2.2 .6M61.1 40.4l3.5 .9M61.8 47.4h.1M61.9 42.8v.1l-1 .5M61.9 47.4v.1l-1 .6"/>
<path d="M61.9 42.8l-1 .5M61.9 42.8l-1.1 .5M61.9 47.4l-1.1 .6M63 44v.4M63.2 43.9v.4l-.2 .1M63.2 43.9l-.2 .1M64.5 41.3l.1 .1M64.5 45.9l.1 .2M64.5 41.3h.1M64.5 45.9h.1M64.6 41.3v.1M64.6 45.9v.2"/>
<path d="M64.7 43.1l5.7 1.5M64.7 43.4l5.7 1.6M64.7 41.3l2.2 .6M64.9 43l3.4 .9v.1M65.6 40.8v.1l-1 .5M65.6 45.4v.1l-1 .6M65.6 40.8l-1 .5M65.6 40.8l-1.1 .5M65.6 45.4l-1 .5M65.6 45.4l-1.1 .5M66.3 40.7l-3.4-.8 3.3 .9M66.3 40.7l-.1 .1"/>
<path d="M66.3 45.3l-3.4-.8 3.3 .9M66.3 45.3l-.1 .1M66.7 42v.4M66.9 41.9v.3l-.2 .2M66.9 41.9l-.2 .1M68.3 48.6v.1M68.4 41.1l5.8 1.5M68.4 41.4l5.8 1.6M68.4 44l2.2 .5M68.6 41l3.4 .9v.1M68.8 44.6l-15.4 8.3M69.3 43.4h.1"/>
<path d="M69.3 48h.1M69.3 43.4v.1l-1 .5M69.3 48v.1l-1 .6M69.3 43.4l-1 .5v.1M69.3 48l-1 .6M70 43.3l-3.3-.8 3.3 .9M70 43.3v.1M70.4 40v.3M70.4 44.6v.4M70.6 44.5v.4l-.2 .1M70.6 44.5l-.2 .1M72 46.5v.2"/>
<path d="M72.2 41.9l2.2 .6M72.6 42.5l-3.1 1.7M73 41.4h.1M73 46h.1M73 41.4v.1l-1 .5M73 46v.1l-1 .6M73 41.4l-1 .5v.1M73 46l-1 .5M73.7 41.3l-3.3-.8 3.3 .9M73.7 41.3v.1M73.7 46l-3.3-.9 3.3 .9M73.7 46h.1"/>
<path d="M74.2 42.6v.4M74.4 42.5v.4l-.2 .1M74.4 42.5l-.2 .1M75.7 44.5v.2M75.7 44.5h.1M76.3 40.5l-3.1 1.7M76.8 44v.1l-1.1 .6M76.8 44l-1.1 .5M77.4 43.9l-3.3-.8 3.3 .9M77.4 43.9v.1M77.9 40.6v.3M78.1 40.5v.3l-.2 .1"/>
<path d="M78.1 40.5l-.2 .1M79.4 42.5l.1 .1M79.4 42.5h.1M79.4 42.6h.1M80.5 42v.1l-1 .5M80.5 42l-1 .5M80.5 42l-1.1 .5M81.1 41.9l-3.3-.8 3.3 .9M81.1 41.9v.1M83.1 40.5l.1 .1M83.1 40.5h.1M83.2 40.5v.1"/>
</g>
<path d="M153.9 74.1h57.1v15.2h-57.1z" fill="#fff" stroke="#000" stroke-width=".16"/>
<g font-size="2.6">
<text x="1.6" y="69.8">Graph revision AD - module01: One module bay, exploded view: electrolyte reservoir (PVC-U walls, open top), four support posts, bipolar plate field between it</text>
<text x="1.6" y="73.3">Graph revision AD - module01: Stack 99.6 A at 172.9 V DC (48 cells of the booked 1.82 V in series per plate pair count - the booked cell-summed area at the 2</text>
<text x="1.6" y="76.7">Graph revision AD - module01: Bus flats 20 x 6.3 copper at the lower end plate (AQS-BUS-001 class method; POWER.md states no ZNBR2 bus section)</text>
<text x="1.6" y="80.2">Graph revision AD - module01: Tie rods M16 in the end-plate ledges; pump and cooler envelopes at the bay flank (purchased, plan rule 6)</text>
</g>
<g font-size="1.4">
<text x="154.8" y="76.6">Aqueous Solutions (owner) AQS-MFG-ZNBR2-MODULE01</text>
<text x="154.8" y="79.3">ZNBR2 fabrication drawing MODULE01 (AQS-PLAN-006 M3; graph R</text>
<text x="154.8" y="82">Type: fabrication drawing (GA / nozzle orientation / part sheet) Rev 7e6e4cf5 Issued 2</text>
<text x="154.8" y="84.7">Created: flow graph pipeline Approved: not approved (study)</text>
<text x="154.8" y="87.4">Sheet 1 of 1 AQS-DWG-001</text>
</g>
</svg>
